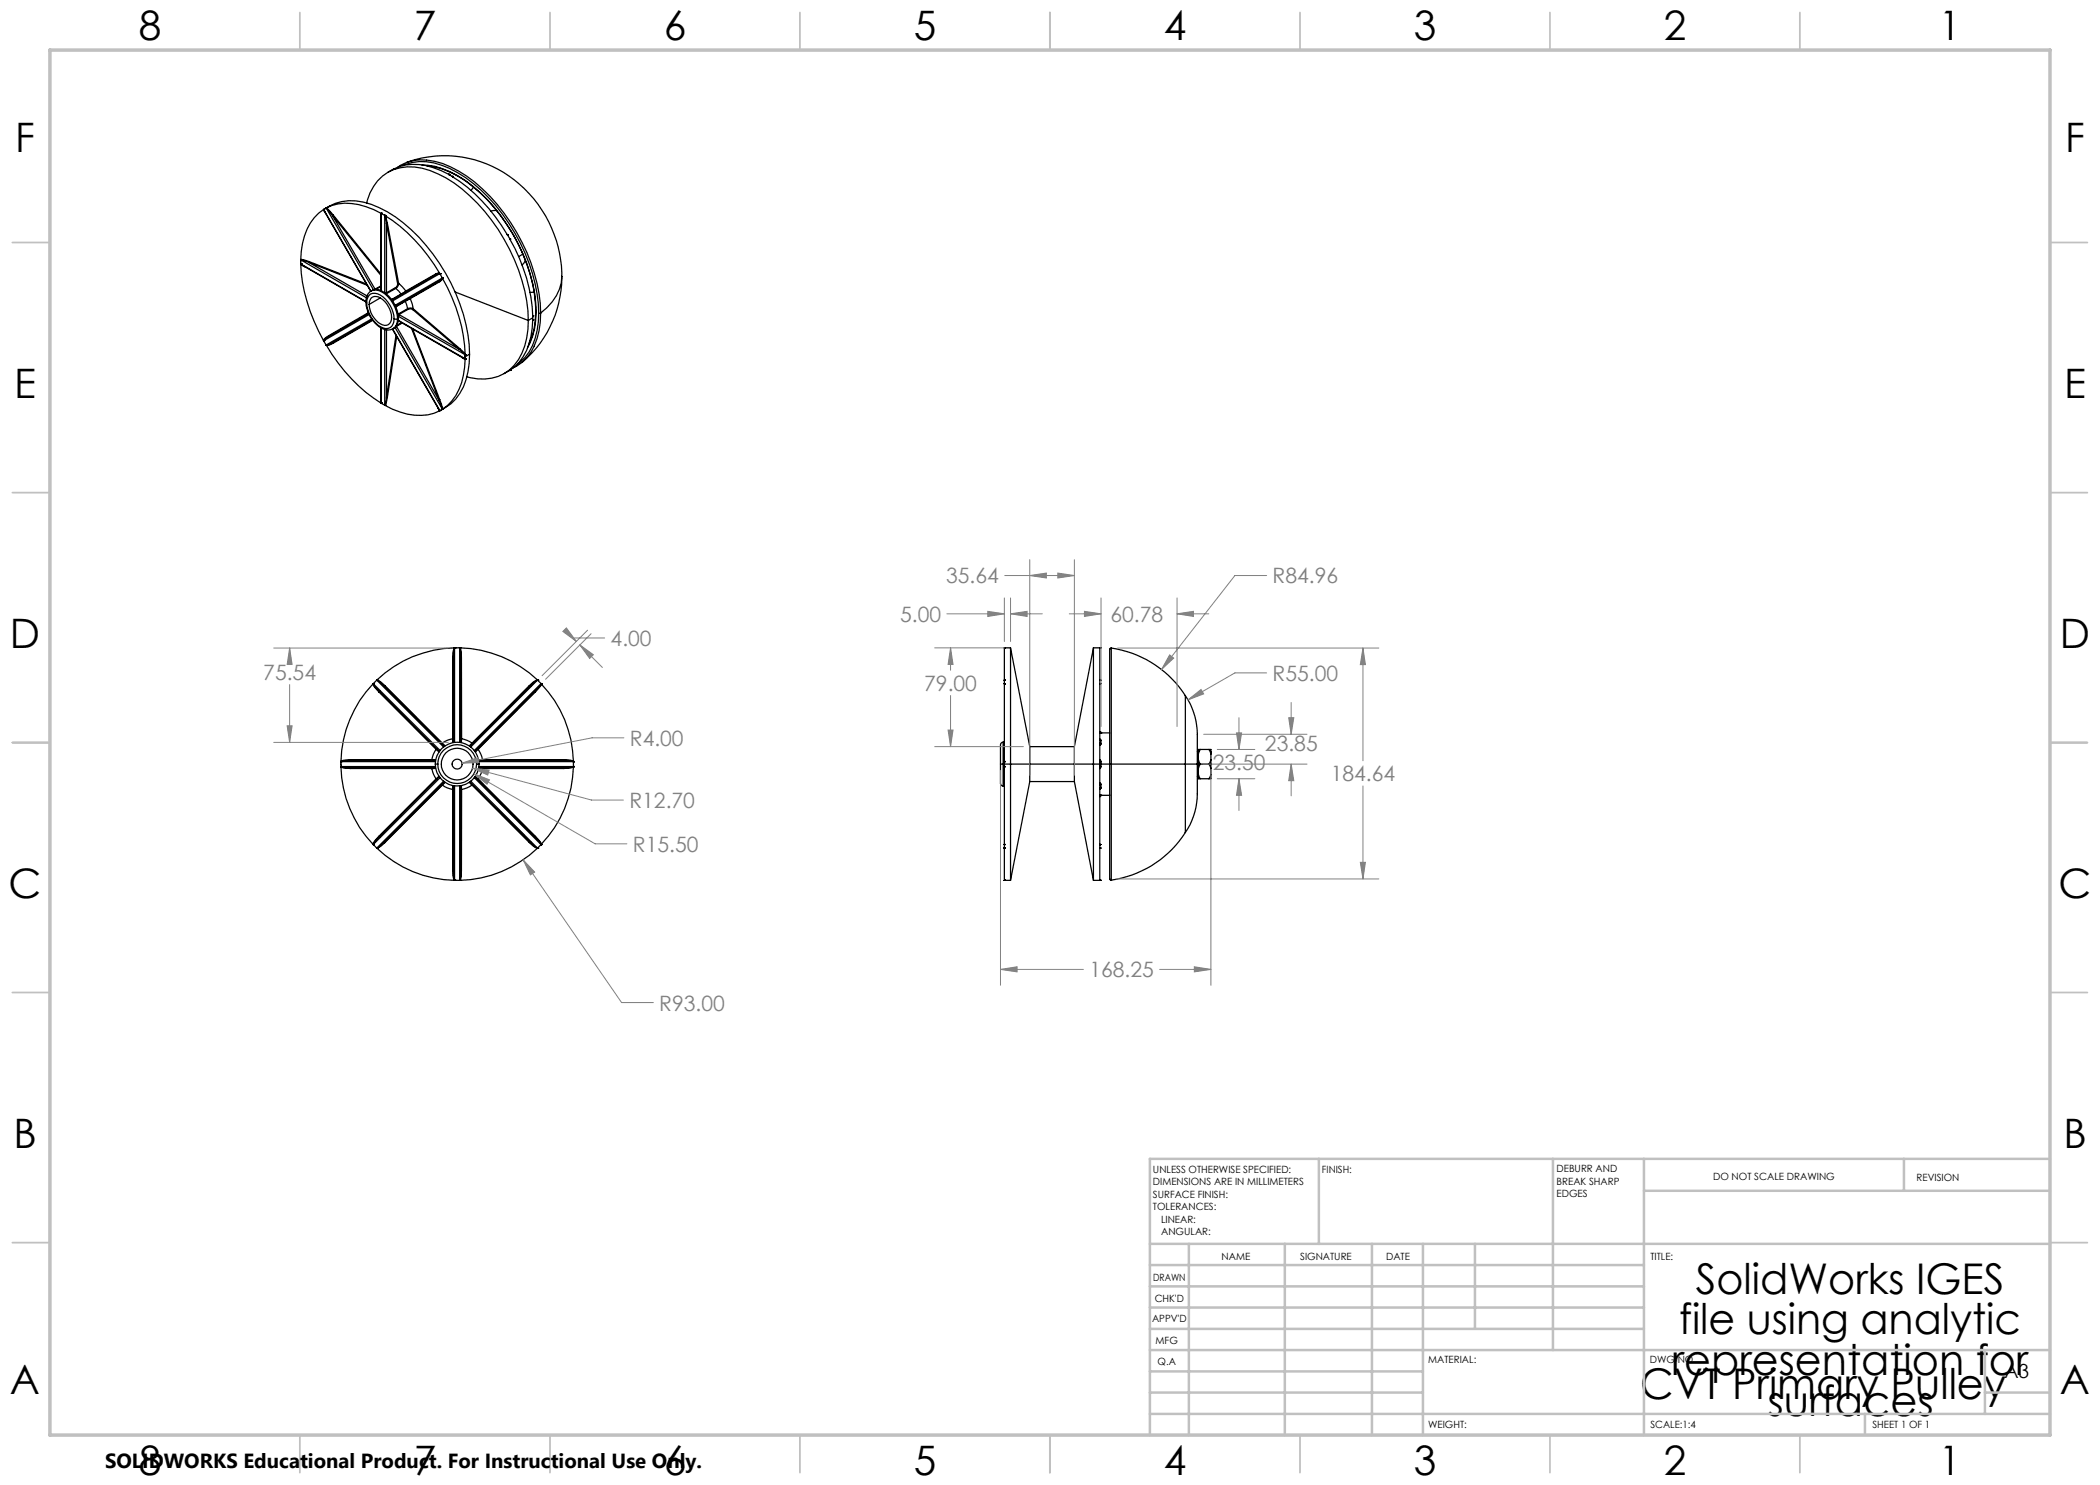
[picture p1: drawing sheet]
<svg xmlns="http://www.w3.org/2000/svg" width="420mm" height="297mm" viewBox="0 0 420 297" stroke-linecap="round" stroke-linejoin="round" font-family="sans-serif">
<g fill="none" stroke="#000" stroke-width=".25">
<path d="M78.5 33.9l-.9 .6M78.7 33.8h.1M78.7 33.8a9.4 9.4 0 0 1 8-.3l3.1 1.4M78.7 33.8l-.2 .1M79.5 33.5a9.6 9.6 0 0 1 9-.8 27.6 27.6 0 0 1 12.3 9.9 35.4 35.4 0 0 1 7.3 20M80.6 33.1a9.8 9.8 0 0 1 7.7 0 28.4 28.4 0 0 1 13.5 11.6 34.4 34.4 0 0 1 5.9 17.9M81.4 32.5a23 23 0 0 1 27.7 10.7 24.3 24.3 0 0 1 3.3 12.1M84.4 33a16.1 16.1 0 0 1 10.2 4.2 35.8 35.8 0 0 1 12.5 23.3l.1 1.8M85.3 33.2a17.7 17.7 0 0 1 10 4.7 35.5 35.5 0 0 1 11.8 22.7v1.6M89.7 34.9h.1M89.8 34.9h.1M89.8 34.9l.6 .4"/>
<path d="M90.4 35.3h.1M90.5 35.3h.1M90.5 35.3a33.8 33.8 0 0 1 11 11.7M94.7 37.5l-.5 .6M60.1 52h.1M60.1 52.8h.1M60.1 52.8a34.6 34.6 0 0 0 4.6 15.3M60.1 51.9l1.7 .4M60.1 52.8l1.1 .7M60.1 51.9v.9M60.2 52l1.5 .5M60.2 52.8h.1"/>
<path d="M60.2 52h.1M60.2 52.8l13 7.6M60.2 52l13.1 7.5M60.2 52.8l13 7.5M61.7 52.5l11.7 6.7M61.7 52.5l11.7 4.5M61.8 52.3l-.1 .2M61.8 52.3l11.5 4.5M64.7 41.9h.1M64.7 41.9l9.5 16.4M64.7 41.9l9.5 16.3M65 41.7a10.5 10.5 0 0 1 10.9-.1 31.6 31.6 0 0 1 13.2 13 33.4 33.4 0 0 1 4.8 16.2"/>
<path d="M65.1 42.6l-.4-.7a10.6 10.6 0 0 0-4.4 8.4l-.2 1.6M65.2 41.6h.1M65.2 41.6l1.3 1.5M65.2 41.6l-.5 .3M65.2 41.6l9.5 16.4M65.3 41.6a9.8 9.8 0 0 1 7.9-.3l3 1.4M65.3 41.6l1.3 1.4M66.5 43.1l8.5 14.7M66.5 43.1l9.7 12M66.6 43l-.1 .1M66.6 43l9.6 11.8M73.3 40.6a8.8 8.8 0 0 1 11.2-6.9 22.6 22.6 0 0 1 11 7 37.9 37.9 0 0 1 10.1 21.5l.1 1.9"/>
<path d="M74.2 59.7a1.69 1.69 0 0 1 2.3 .2 4.5 4.5 0 0 1 1.6 4.5 1.34 1.34 0 0 1-2 .4 4.4 4.4 0 0 1-2.1-4.8zM74.4 58.1l-.2 .1M74.7 58l-.3 .1M75 57.8l-.3 .2M75 57.8l-.2 .1 1.4 .1M76.1 59.6l-2.3 1.3M76.2 57.2l-1.3 .7M76.2 57.3l-1.1 .6M76.2 42.7v15.4M76.2 42.7v.8M76.2 58.1l.7 .4M76.3 42.7h.1"/>
<path d="M76.3 42.7l.6 .4M76.3 42.7l-.1 15.4M76.9 43.1h.1M76.9 43.1l.4 1.6M76.9 58.5l.4 .1M76.9 43.1v15.4M77 43.1a33.8 33.8 0 0 1 10.9 11.6M77 43.1h.1M77 43.1l.5 1.6M77.1 58.7l1.3 1.3 .2-.1M77.3 44.7v13.9M77.3 58.6l-.2 .1"/>
<path d="M77.3 44.7l2.2 12M77.5 44.7h-.2M77.5 44.7l2.2 12M78.6 59.9l-.1 .3M79.1 57.5l.1 .2M79.1 57.5l-2 1.2M79.2 57.7l1 1.1M79.2 57.7l-1.9 1.1M79.5 56.7l-.1 .4-.3 .4M79.7 56.7l1.5 1.5M79.7 56.7h-.2M79.7 56.7v.4l-.5 .6"/>
<path d="M80.2 58.8h.1M80.2 58.8l-1.9 1.1M81.2 58.2l-.1 .2M81.2 58.2l-1 .6M81.9 59.7l-.8 .4M81.9 59.7h.2M82.1 59.7l.6 2.1M82.1 59.7l-1 .6M87.1 55h.1M87.1 55l-8.5 4.9M87.1 54.8v.2M87.1 54.8l-5.9 3.4"/>
<path d="M87.8 56.3h.1M87.8 56.3l-8.5 4.9M87.8 56.3l-5.9 3.4M87.9 54.7l-.4-.1-.4 .2M87.9 54.7h.1M87.9 56.3l-5.8 3.4M88 54.7h.1M88 54.7l-.9 .3M88 54.7l.5 .9M88 54.7l-9.5 5.5M88.5 55.6a33.4 33.4 0 0 1 4.5 15.3M88.5 55.6h.1"/>
<path d="M88.5 55.6l-.1 .3-.5 .4M88.5 55.6l-.7 .7M88.5 55.6l-9.5 5.5M91 58.4l14.7 5.7M99.3 42.1l-1.1 .2M101.5 47h.1M101.5 47l.5 .9M102 47.8h.1M102 47.9a32.6 32.6 0 0 1 4.5 16.1M104.6 50.8l-.9 .5M105.1 52.1l-.7 .9M106.8 58.4l-.8 .1"/>
<path d="M112.4 55.3a22.4 22.4 0 0 1-8 17.2M112.4 55.3a9.5 9.5 0 0 1-4.3 7.3M64.7 68.1h.1M64.7 68.1v.1M64.7 68.2h.1M64.7 68.2l.5 .8M65.2 69h.1M65.3 69a33.5 33.5 0 0 0 10.9 11.6M65.8 67.1l-.9 .7-.2 .3M65.8 67.1v.2M65.8 67.3l-1.1 .9M66.5 68.6l-.9 .4h-.4"/>
<path d="M66.5 68.6h.1M66.6 68.6l-.6 .4h-.7M73.2 60.4a1.99 1.99 0 0 1 .9-2.1 1.99 1.99 0 0 1 2.3 .1 6.8 6.8 0 0 1 3.1 5.3M73.2 60.4a6.1 6.1 0 0 0 4 5.6 1.9 1.9 0 0 0 2.3-2.3M73.2 60.4l.1 .2M73.3 60.6a1.65 1.65 0 0 1 .8-1.8 1.65 1.65 0 0 1 2 .2 6.1 6.1 0 0 1 2.7 4.7M73.3 60.6a5.5 5.5 0 0 0 3.8 5.1 1.63 1.63 0 0 0 1.7-2M73.7 62.5l-7.9 4.6M73.7 62.7l-7.9 4.6M73.8 62.9l-9.1 5.3M74.3 63.8l-9.1 5.2M74.5 64l-8 4.6"/>
<path d="M74.5 64.1l-7.9 4.5M76.2 79.4v1.2M76.2 65.6v15M76.2 65.6l.1 15.1 .6 .3M76.9 65.9v15.2M77.3 79.5l-.4 1.5M77.3 79.5h.2M77.3 66v13.5M77.5 79.5l-.4 1.5-.1 .1M78.5 65.8l9.5 16.3M78.5 60.2l.5 .9M78.8 63.7l.4 .1 .3-.1"/>
<path d="M79 61.1l.3 .1M79 65.5l-.4 .3M79 65.5l9.5 16.3M79.1 61.3l.6 1.7 .1-.1M79.2 67.1l-1.9 12.4M79.3 65.3l-.3 .2M79.3 61.2l-.2 .1M79.3 65.3l8.5 14.7M79.3 67.3l-1.8 12.2M79.7 64.1l13 7.5M79.7 63.2l13.3 7.7M79.7 64.1l13.3 7.7"/>
<path d="M79.7 63.2v.5M79.7 63.7v.4M79.7 63.7h-.2M79.8 64.2l-.7 1.2 .2-.1M79.8 62.9l-.1 .3M79.8 62.9l12 6.9M80.3 64.5l-1 .6M80.5 64.6l-1.3 .7M81.1 60.3l.4 1.4M81.1 60.3l-1.9 1.1M81.1 60.1v.2M81.1 60.1l-2 1.2"/>
<path d="M81.5 61.7a1.08 1.08 0 0 1 1.2 .1M81.5 61.7l.1 .2M81.5 61.7l-1.9 1.1M81.6 61.9l.5-.1 .5 .1M81.6 61.9l-2 1.1M82.3 65.6l5.5 14.4M82.5 65.8l5.4 14.1M82.6 61.9l9.2 7.9M82.7 61.8l-.1 .1M82.7 61.8l9.2 7.9M87.9 79.9a3.3 3.3 0 0 1 .6 1.9M87.9 79.9l-.1 .1"/>
<path d="M91.8 69.8l1.2 1.1M91.9 69.7l1.1 1.2M91.9 69.7l-.1 .1M92.4 71.5l.6 .3M92.6 71.6h.1M92.7 71.6l.3 .2M93 71h.1M93 70.9h.1M93 71.8a12.5 12.5 0 0 1-3.5 9.3l-1 .7M93 71.8h.1M93 70.9v.9M93.9 70.8a12.9 12.9 0 0 1-3.7 9.9l-2 1.3"/>
<path d="M93.9 70.8l-.9 .6M102 74.1h.1M102 74.1l-1.2 .6M102 74h.1M102 74v.1M105.7 64.1a12.8 12.8 0 0 1-3.8 9.9 9.1 9.1 0 0 1-8.5 1.3M106 68.3l-.2 .3M106.5 63.1h.1M106.5 63.2h.1M106.5 64h.1M106.5 64a12.9 12.9 0 0 1-3.5 9.3l-1 .7M106.5 63.6l-.8 .5"/>
<path d="M107.1 62.2a14.4 14.4 0 0 1-1.1 6.2M107.1 62.2l.1 .1M107.2 62.3a14 14 0 0 1-1.7 7.2M107.7 62.6a13.6 13.6 0 0 1-2.7 8.9l-1.5 1.3M108.1 62.6h-.4M108.1 62.6a12.3 12.3 0 0 1-3.7 9.9l-1.7 1.1M76.2 80.6h.1M76.9 81.1h.1M77 81.1h.1M77 81.1a12.6 12.6 0 0 0 9.8 1.6l1.1-.5-.4-.7M87.8 80l.7 1.8M88 82.1h.1"/>
<path d="M88.4 81.9h.1M88.4 81.9l-.4 .2M88.5 81.9h.1M88.5 81.8h.1M88.5 81.8v.1M74.6 136.8l.3 .5 .8 1.1M74.6 136.8h.1M74.6 136.8a23.3 23.3 0 0 0-6.4 15.5M74.6 136.7h.1M74.6 136.7l.4 .6 .8 1M74.6 136.7l13.4 13.4M74.7 136.7h-.1"/>
<path d="M75.3 136.1h.1M75.4 136l-.1 .1M75.4 136h.1M75.4 136l1.5 1.2M75.4 136l13.3 13.4M75.4 136l.8 .5 .8 .6M75.4 136l-.8 .8M75.7 138.4l11.5 11.5M75.8 138.3h.1M75.8 138.3l-.1 .1M75.8 138.3l12 12M76.9 137.2h.1"/>
<path d="M76.9 137.2l12 12.1M77 137.1l-.1 .1M77 137.1l11.5 11.5M90.6 131.5h.1M90.6 131.5v16.2M90.9 129.6l-.3 .9v1M90.9 129.6h.1M90.9 129.6a23.1 23.1 0 0 0-15.5 6.4M90.9 129.6l-.2 1.7v17.2M90.9 129.6v18.9M90.9 129.6h1M91.9 129.6h.1"/>
<path d="M91.9 129.6l.3 1.8v17.1M91.9 129.6v18.9M92 129.6h.1M92 129.6l.2 .4 .1 1.5M92 129.6a23.3 23.3 0 0 1 15.5 6.4M92.2 131.5h.1M92.3 131.5v16.2M105.9 137.1v.1M105.9 137.1l-11.5 11.5M105.9 137.2h.1M107 138.3l.1 .1M107.1 138.4l-11.5 11.5"/>
<path d="M107.5 136l-.9 .5-.7 .6M107.5 136l-1.4 1.1-12.2 12.2M107.5 136l-13.3 13.4M107.5 136h.1M107.5 136.1h.1M107.5 136.1l.7 .6M108.2 136.7h.1M108.2 136.7v.3l-1.1 1.2-12.1 12.1M108.2 136.7l-13.3 13.4M108.2 136.7v.1M108.2 136.8h.1M108.2 136.8v.1a2.81 2.81 0 0 1-1.1 1.5"/>
<path d="M108.2 136.8a23.1 23.1 0 0 1 6.5 15.5M200.9 136.8h.1M200.9 136.7v.1M200.9 136.1h.1M200.9 129.6v7.2M200.9 129.6h.1M200.9 136.8v15.5M200.9 129.6h1.2M202.1 129.6v46.5M202.1 129.6l3.9 19.7M218.7 129.6v46.5M218.7 129.6h1.3"/>
<path d="M218.7 129.6l-3.8 19.7M220 136.8h.1M220 129.6h.1M220 129.6v40M220 136h.1M222.2 129.6l-.3 .3v22.9M222.2 129.6a21.3 21.3 0 0 1 14.9 9.5M222.2 129.6v23.2M237.1 139.1a17.2 17.2 0 0 1 2.4 10.8v2.9M237.1 139.1v13.7M68.2 153.3h.1M68.2 152.3h.1"/>
<path d="M68.2 153.3l1.9 .3M68.2 153.3l.5 .3 1.4 .1M68.2 153.3a23.3 23.3 0 0 0 6.4 15.6M68.2 152.3h18.9M68.2 153.3h18.9M68.2 152.3v1M70.1 151.9l-1.5 .2-.4 .2M70.1 151.9v.2M70.1 151.9h16.3M70.1 153.7h16.3M70.1 152.1h.1M70.1 153.6v.1"/>
<path d="M70.1 153.6h17M86.4 153.7l.3 1.1 .5 1M86.4 151.9v.2M86.4 151.9l.7 .1M86.4 153.6v.1M87.1 152.8a4.4 4.4 0 0 0 4.3 4.4 4.4 4.4 0 0 0 4.4-4.4M87.1 152.8h.5M87.1 152.8a4.4 4.4 0 0 1 4.3-4.4 4.4 4.4 0 0 1 4.4 4.4M87.1 152.1h-17.1h-1.4l-.4 .2M87.1 153.7h-.7M87.2 149.9l-.5 .9-.3 1.1M87.2 155.8l.1 .1"/>
<path d="M87.2 149.9l.6 .5M87.2 155.8l-11.5 11.5M87.3 149.8l-.1 .1M87.6 152.8a3.9 3.9 0 0 0 3.8 3.9 3.9 3.9 0 0 0 3.9-3.9M87.6 152.8a3.9 3.9 0 0 1 3.8-3.9 3.9 3.9 0 0 1 3.9 3.9M87.8 155.3l-.6 .5M87.8 155.3l-12 12.1-1.2 1.5M88 155.5l-13.4 13.4M88.4 156.9l.1 .1M88.5 157l1 .6 1.1 .3M88.5 148.6l-.1 .1M88.5 148.6l.5 .6"/>
<path d="M88.5 157l-11.5 11.5M88.7 156.2l-13.3 13.4M88.9 156.4l-12.3 12.3-1.2 .9M89 156.5l-.5 .5M90.6 147.7l-1.1 .4-1 .5M90.6 147.7l.1 .1M90.6 147.7v.8M90.6 157.1v.8M90.6 157.9v16.2M90.7 157.9h-.1M90.7 157.1v17M90.9 157.2v18.9"/>
<path d="M91.9 157.2v18.9M92.2 157.9h.1M92.2 157.1v17M92.3 157.1v.8M92.3 147.7l1.1 .4 1 .5M92.3 147.7l-.1 .1M92.3 147.7v.8M92.3 157.9v16.2M93.9 156.5l.5 .5M93.9 156.4l12.1 12.1 1.5 1.1M94.2 156.2l13.3 13.4M94.4 157l-1 .6-1.1 .3"/>
<path d="M94.4 148.6l.1 .1M94.4 148.6l-.5 .6M94.4 157l11.5 11.5M94.5 156.9l-.1 .1M94.9 155.5l13.3 13.4M95 155.3l12 12.1M95.1 155.3l.5 .5M95.3 152.8h.5M95.5 149.8l.1 .1M95.6 149.9l.6 .9 .3 1.1M95.6 155.8l-.1 .1M95.6 149.9l-.5 .5"/>
<path d="M95.6 155.8l11.5 11.5M95.7 153.7h.8M95.7 152.1h17M95.8 152.3h18.9M95.8 153.3h18.9M96.5 153.7l-.3 1.1-.6 1M96.5 153.6v.1M96.5 151.9v.2M96.5 151.9l-.8 .1M96.5 151.9h16.2M96.5 153.7h16.2M112.7 152.1l2 .2"/>
<path d="M112.7 153.6v.1M112.7 151.9v.2M112.7 151.9l1.4 .1 .6 .3M114.7 152.3h.1M114.7 153.3h.1M114.7 153.3l-.5 .2-1.4 .1h-17.1M114.7 152.3v.1M114.7 153.3l-.5 .3-1.5 .1M114.7 153.3a23.1 23.1 0 0 1-6.5 15.6M114.7 152.3v1M200.1 152.8v2.8a1.67 1.67 0 0 0 .2 1.5l.3 .1M200.1 152.8h.5"/>
<path d="M200.6 148.4l-.2 .1a.64 .64 0 0 0-.3 .8v3.5M200.6 148.4v4.4M200.6 152.8v4.4M200.6 148.4h.3M200.6 157.2h.3M200.6 152.8h19.4M200.9 153.3h.1M200.9 152.3h.1M200.9 152.3v.1M200.9 153.3v22.8M200.9 152.3v1M206 149.3v7"/>
<path d="M206 156.3l-3.9 19.8M206 149.3h8.9M206 156.3h8.9M214.9 149.3v7M214.9 156.3l3.8 19.8M220 146.3l.2 .3M220 152.3h.1M220 153.3h.1M220 153.3h.2M220 152.3h.2M220 148.6l.2 .2M220 147.9l.2 .2"/>
<path d="M220 151.9l.2 .4M220 147.8l.2 .3M220 159l.2 .1M220 156.6l.2 .3M220 146.3h.1M220 159.3h.1M220.2 159.1l-.2 .2M220.2 156.9l-.2 .2M220.2 157.6l-.2 .2M220.2 153.3l-.2 .4M220.2 148.8l-.2 .3M220.2 146.6h-.2"/>
<path d="M220.2 157.6l-.3 .2M220.2 146.6h.1M220.2 159.1h.1M220.2 146.6h1.7M220.2 159.1h1.7M220.2 152.8h1.7M220.2 148.1v.7M220.2 152.3v1M220.2 156.9v.7M221.9 152.8v23l.3 .2M221.9 152.8h.3M222.2 152.8h14.9"/>
<path d="M222.2 152.8v23.2M237.1 152.8v13.7M237.1 152.8h2.4M239.5 152.8v3.7a16.3 16.3 0 0 1-2.4 10M239.5 155.3h.2M239.5 150.3h.1M239.5 152.8h.1M239.5 150.3l.1 2.5M239.6 152.8l.1 1.3M239.7 150.1l-.2 .2M239.7 151.9v1.8M239.7 151.9l.3 .9"/>
<path d="M239.7 154.9l.3 .8M239.7 150.1h.1M239.7 154.9v.8h.3M239.7 150.8v1.1M239.7 153.7v1.2M240 152.8l-.3 .9M240 149.9l-.3 .9M240 149.9h-.3v.9M240 152.8h2.2M240 149.9h1.8M240 155.7h1.8M241.8 149.9l.4 .9"/>
<path d="M241.8 149.9h.4v.9M242.2 151.9l-.4 .9 .4 .9M242.2 154.9l-.4 .8M242.2 151.9v.9M242.2 152.8v.9M242.2 150.3v.4M242.2 154.9v.8h-.4M242.2 150.8v1.1M242.2 153.7v1.2M74.6 168.9h.1M74.6 168.9l.8 .7M75.3 169.6h.1"/>
<path d="M75.4 169.6h.1M75.4 169.6a23.1 23.1 0 0 0 15.5 6.5M75.7 167.3l-.9 1.1-.2 .5M75.7 167.3l.1 .1M75.8 167.4h.1M76.9 168.4h.1M76.9 168.4l.1 .1M77 168.5l-.8 .7-.8 .4M90.6 174.1v1.1l.3 .9M90.6 174.1h.1M90.7 174.1h.1M90.7 174.1l.2 2"/>
<path d="M90.9 176.1h1.1M90.9 176.1h.1M91.9 176.1h.1M92 176.1h.1M92.2 174.1l-.3 2M92.2 174.1h.1M92.3 174.1v1.1l-.3 .9M105.9 168.5l.7 .7 .9 .4M105.9 168.4h.1M105.9 168.4v.1M107 167.4l.9 .9 .3 .6M107.1 167.3l.9 1 .2 .6"/>
<path d="M107.1 167.3l-.1 .1M107.5 169.6h.1M107.5 169.6a23.3 23.3 0 0 1-15.5 6.5M108.2 168.9h.1M108.2 168.9l-.7 .7M200.9 169.6h.1M200.9 176.1h.1M200.9 168.9h.1M200.9 176.1h1.2M218.7 176.1h1.3M220 168.9h.1M220 169.6h.1"/>
<path d="M220 169.6v6.5M220 176.1h.1M237.1 166.5a21.3 21.3 0 0 1-14.9 9.5"/>
<circle cx="91.4" cy="152.8" r=".99"/>
<circle cx="91.4" cy="152.8" r="3.2"/>
</g>
<g fill="none" stroke="#808080" stroke-width=".2">
<path d="M200.9 119.6v8.7M200.9 115.1h14M202.1 119.6v8.7M206 115.1l3.3-.5v1zM206 111.9v43.1M211.6 114.6l3.3 .5-3.3 .5zM214.9 111.9v43.1M220.2 119.6v25.7M235.4 119.6v25.7M253.3 115.1h-6.3l-14.7 18.8M54.8 129.6h34.8M57.9 129.6l.5 3.3h-1z"/>
<path d="M57.9 129.6v2.3M57.9 136.9v11.6M112.6 126.3l.7-.7 2 2.7zM116 129l2.7 1.9-.8 .8zM116 129l4.5 4.5M117.5 126l-9.1 9.1M118.2 126.7l-9.1 9.2M120.9 127.6h-6.3l.7 .7M186.9 129.6h13.9M189.4 122.8h11.5M190.1 129.6l.5 3.3h-1zM190.1 129.6v4.5"/>
<path d="M190.1 139.1v10.2M197.6 122.3l3.3 .5-3.3 .5zM202.1 122.8l3.3-.5v1zM202.1 122.8h6.4M213.9 122.8h6.3M216.9 122.3l3.3 .5-3.3 .5zM223.5 129.6h52.3M233.9 131l.8 .6-2.4 2.3zM235.4 122.8l3.3-.5v1zM235.4 122.8h6.4M237.6 140l2.6-2.1 .5 .9zM253.3 134.6h-6.3l-9.4 5.4"/>
<path d="M272.6 129.6l.5 3.3h-1zM272.6 129.6v22.5M54.8 148.5h34.8M57.4 145.2h1l-.5 3.3zM92.4 152.6l3.2-1.1 .1 1zM94.5 153.6l3.3 .4-.3 1zM94.5 153.6l23.8 6.4h6.4M94.8 154.8l3.1 1.2-.5 .8zM94.8 154.8l24.2 14h6.4M124.8 147.6h-6.4l-26 5M186.9 149.3h17.8M189.6 146h1l-.5 3.3z"/>
<path d="M200.1 154.1v43M240.7 152.8h20.7M240.7 146.9h20.7M242.2 154.1v43M243.5 149.9h7.5M243.5 155.7h7.5M247.3 146.6h1l-.5 3.3zM247.8 155.7l.5 3.4h-1zM247.8 143.5v6.4M247.8 155.7v6.4M257.7 143.5h1.1l-.6 3.4zM258.2 152.8l.6 3.3h-1.1z"/>
<path d="M258.2 140.5v6.4M258.2 152.8v6.4M272.6 157.2v18.6M104.6 172l2.3 2.4-.8 .6zM104.6 172l19.7 28.5h6.4M223.2 175.8h52.6M272.1 172.5h1l-.5 3.3zM200.1 193.9l3.3-.5v1zM200.1 193.9h16.6M231.9 193.9h10.3M238.9 193.4l3.3 .5-3.3 .5z"/>
</g>
<g fill="none" stroke="#c0c0c0" stroke-width=".35">
<path d="M60 2.5v7.5M110 2.5v7.5M160 2.5v7.5M210 2.5v7.5M260 2.5v7.5M310 2.5v7.5M360 2.5v7.5M2.5 48.5h7.5M410 48.5h7.5M2.5 98.5h7.5M410 98.5h7.5M2.5 148.5h7.5"/>
<path d="M410 148.5h7.5M2.5 198.5h7.5M410 198.5h7.5M2.5 248.5h7.5M410 248.5h7.5M60 287v7.5M110 287v7.5M160 287v7.5M210 287v7.5M260 287v7.5M310 287v7.5M360 287v7.5"/>
</g>
<g fill="none" stroke="#c0c0c0" stroke-width=".5">
<path d="M263.8 231.8v17M310.6 231.8v38.2M328.8 231.8v55.2M328.8 238.2h81.2M380.8 231.8v6.4M410 231.8h-180v55.2M230 248.8h180M230 257.3h98.8M230 253h98.8M237.8 248.8v38.2M257 248.8v38.2M274.4 248.8v38.2"/>
<path d="M284.6 248.8v38.2M295 248.8v17M230 265.8h98.8M230 261.5h98.8M230 278.5h54.6M230 274.3h54.6M230 270h180M397 278.5h13M397 270v12.8M230 282.8h180M373 282.8v4.2"/>
</g>
<path d="M10 10h400v277h-400z" fill="none" stroke="#c0c0c0" stroke-width=".7"/>
<path d="M200.1 193.9l3.3-.5v1zM238.9 193.4l3.3 .5-3.3 .5zM272.1 172.5h1l-.5 3.3zM272.6 129.6l.5 3.3h-1zM233.9 131l-1.6 2.9 2.4-2.3zM237.6 140l3.1-1.2-.5-.9zM258.2 152.8l.6 3.3h-1.1zM257.7 143.5h1.1l-.6 3.4zM247.3 146.6h1l-.5 3.3zM247.8 155.7l.5 3.4h-1zM206 115.1l3.3-.5v1zM211.6 114.6l3.3 .5-3.3 .5zM189.6 146h1l-.5 3.3zM190.1 129.6l.5 3.3h-1zM235.4 122.8l3.3-.5v1zM216.9 122.3l3.3 .5-3.3 .5zM202.1 122.8l3.3-.5v1zM197.6 122.3l3.3 .5-3.3 .5zM104.6 172l1.5 3 .8-.6zM94.8 154.8l2.6 2 .5-.8zM94.5 153.6l3 1.4 .3-1zM92.4 152.6l3.3-.1-.1-1zM112.6 126.3l.7-.7 2 2.7zM116 129l2.7 1.9-.8 .8zM57.4 145.2h1l-.5 3.3zM57.9 129.6l.5 3.3h-1z" fill="#808080"/>
<g font-size="8.5">
<text x="339.2" y="258.8">SolidWorks IGES</text>
<text x="335.8" y="266.9">file using analytic</text>
<text x="334.4" y="275">representation for</text>
<text x="328" y="279.7">CVT Primary Pulley</text>
<text x="353.5" y="283.1">surfaces</text>
</g>
<g font-size="8.1">
<text x="27.7" y="8">8</text>
<text x="82.7" y="8">7</text>
<text x="132.7" y="8">6</text>
<text x="182.7" y="8">5</text>
<text x="232.7" y="8">4</text>
<text x="282.7" y="8">3</text>
<text x="332.7" y="8">2</text>
<text x="387.7" y="8">1</text>
<text x="3" y="30.4">F</text>
<text x="413" y="30.4">F</text>
<text x="2.8" y="79.6">E</text>
<text x="412.8" y="79.6">E</text>
<text x="2" y="129.6">D</text>
<text x="412" y="129.6">D</text>
<text x="1.7" y="179.6">C</text>
<text x="411.7" y="179.6">C</text>
<text x="2.7" y="229.6">B</text>
<text x="412.7" y="229.6">B</text>
<text x="2" y="278.9">A</text>
<text x="412" y="278.9">A</text>
<text x="27.7" y="295">8</text>
<text x="82.7" y="295">7</text>
<text x="132.7" y="295">6</text>
<text x="182.7" y="295">5</text>
<text x="232.7" y="295">4</text>
<text x="282.7" y="295">3</text>
<text x="332.7" y="295">2</text>
<text x="387.7" y="295">1</text>
</g>
<g font-size="4.2" fill="#808080">
<text x="189.2" y="116.7">35.64</text>
<text x="254.5" y="116.7">R84.96</text>
<text x="180" y="124.4">5.00</text>
<text x="222.1" y="124.4">60.78</text>
<text x="122.1" y="129.2">4.00</text>
<text x="52.7" y="136">75.54</text>
<text x="254.5" y="136.2">R55.00</text>
<text x="184.8" y="138.2">79.00</text>
<text x="126" y="149.1">R4.00</text>
<text x="242.5" y="154">23.50</text>
<text x="253" y="150.1">23.85</text>
<text x="125.9" y="161.6">R12.70</text>
<text x="266.2" y="156.2">184.64</text>
<text x="126.6" y="170.3">R15.50</text>
<text x="217.9" y="195.5">168.25</text>
<text x="131.8" y="202.1">R93.00</text>
</g>
<text font-size="4.1" x="21" y="293.7">SOLIDWORKS Educational Product. For Instructional Use Only.</text>
<text font-size="3.9" x="400.9" y="275.5">A3</text>
<g font-size="2">
<text x="230.6" y="234.6">UNLESS OTHERWISE SPECIFIED:</text>
<text x="230.6" y="237.1">DIMENSIONS ARE IN MILLIMETERS</text>
<text x="230.6" y="239.6">SURFACE FINISH:</text>
<text x="264.4" y="234.6">FINISH:</text>
<text x="311.3" y="234.5">DEBURR AND</text>
<text x="311.3" y="237">BREAK SHARP</text>
<text x="311.3" y="239.5">EDGES</text>
<text x="342.6" y="236">DO NOT SCALE DRAWING</text>
<text x="383.3" y="236.2">REVISION</text>
<text x="230.6" y="242.1">TOLERANCES:</text>
<text x="232.2" y="244.6">LINEAR:</text>
<text x="232.2" y="247.1">ANGULAR:</text>
<text x="244.3" y="252">NAME</text>
<text x="260" y="251.9">SIGNATURE</text>
<text x="277.2" y="251.9">DATE</text>
<text x="330.1" y="251.9">TITLE:</text>
<text x="230.6" y="256.1">DRAWN</text>
<text x="230.9" y="260.3">CHK'D</text>
<text x="230.4" y="264.4">APPV'D</text>
<text x="231.1" y="268.8">MFG</text>
<text x="231.5" y="273">Q.A</text>
<text x="285.6" y="272.5">MATERIAL:</text>
<text x="330" y="272.5">DWG NO.</text>
<text x="285.6" y="285.5">WEIGHT:</text>
<text x="330.1" y="285.6">SCALE:1:4</text>
<text x="374.5" y="285.6">SHEET 1 OF 1</text>
</g>
</svg>
